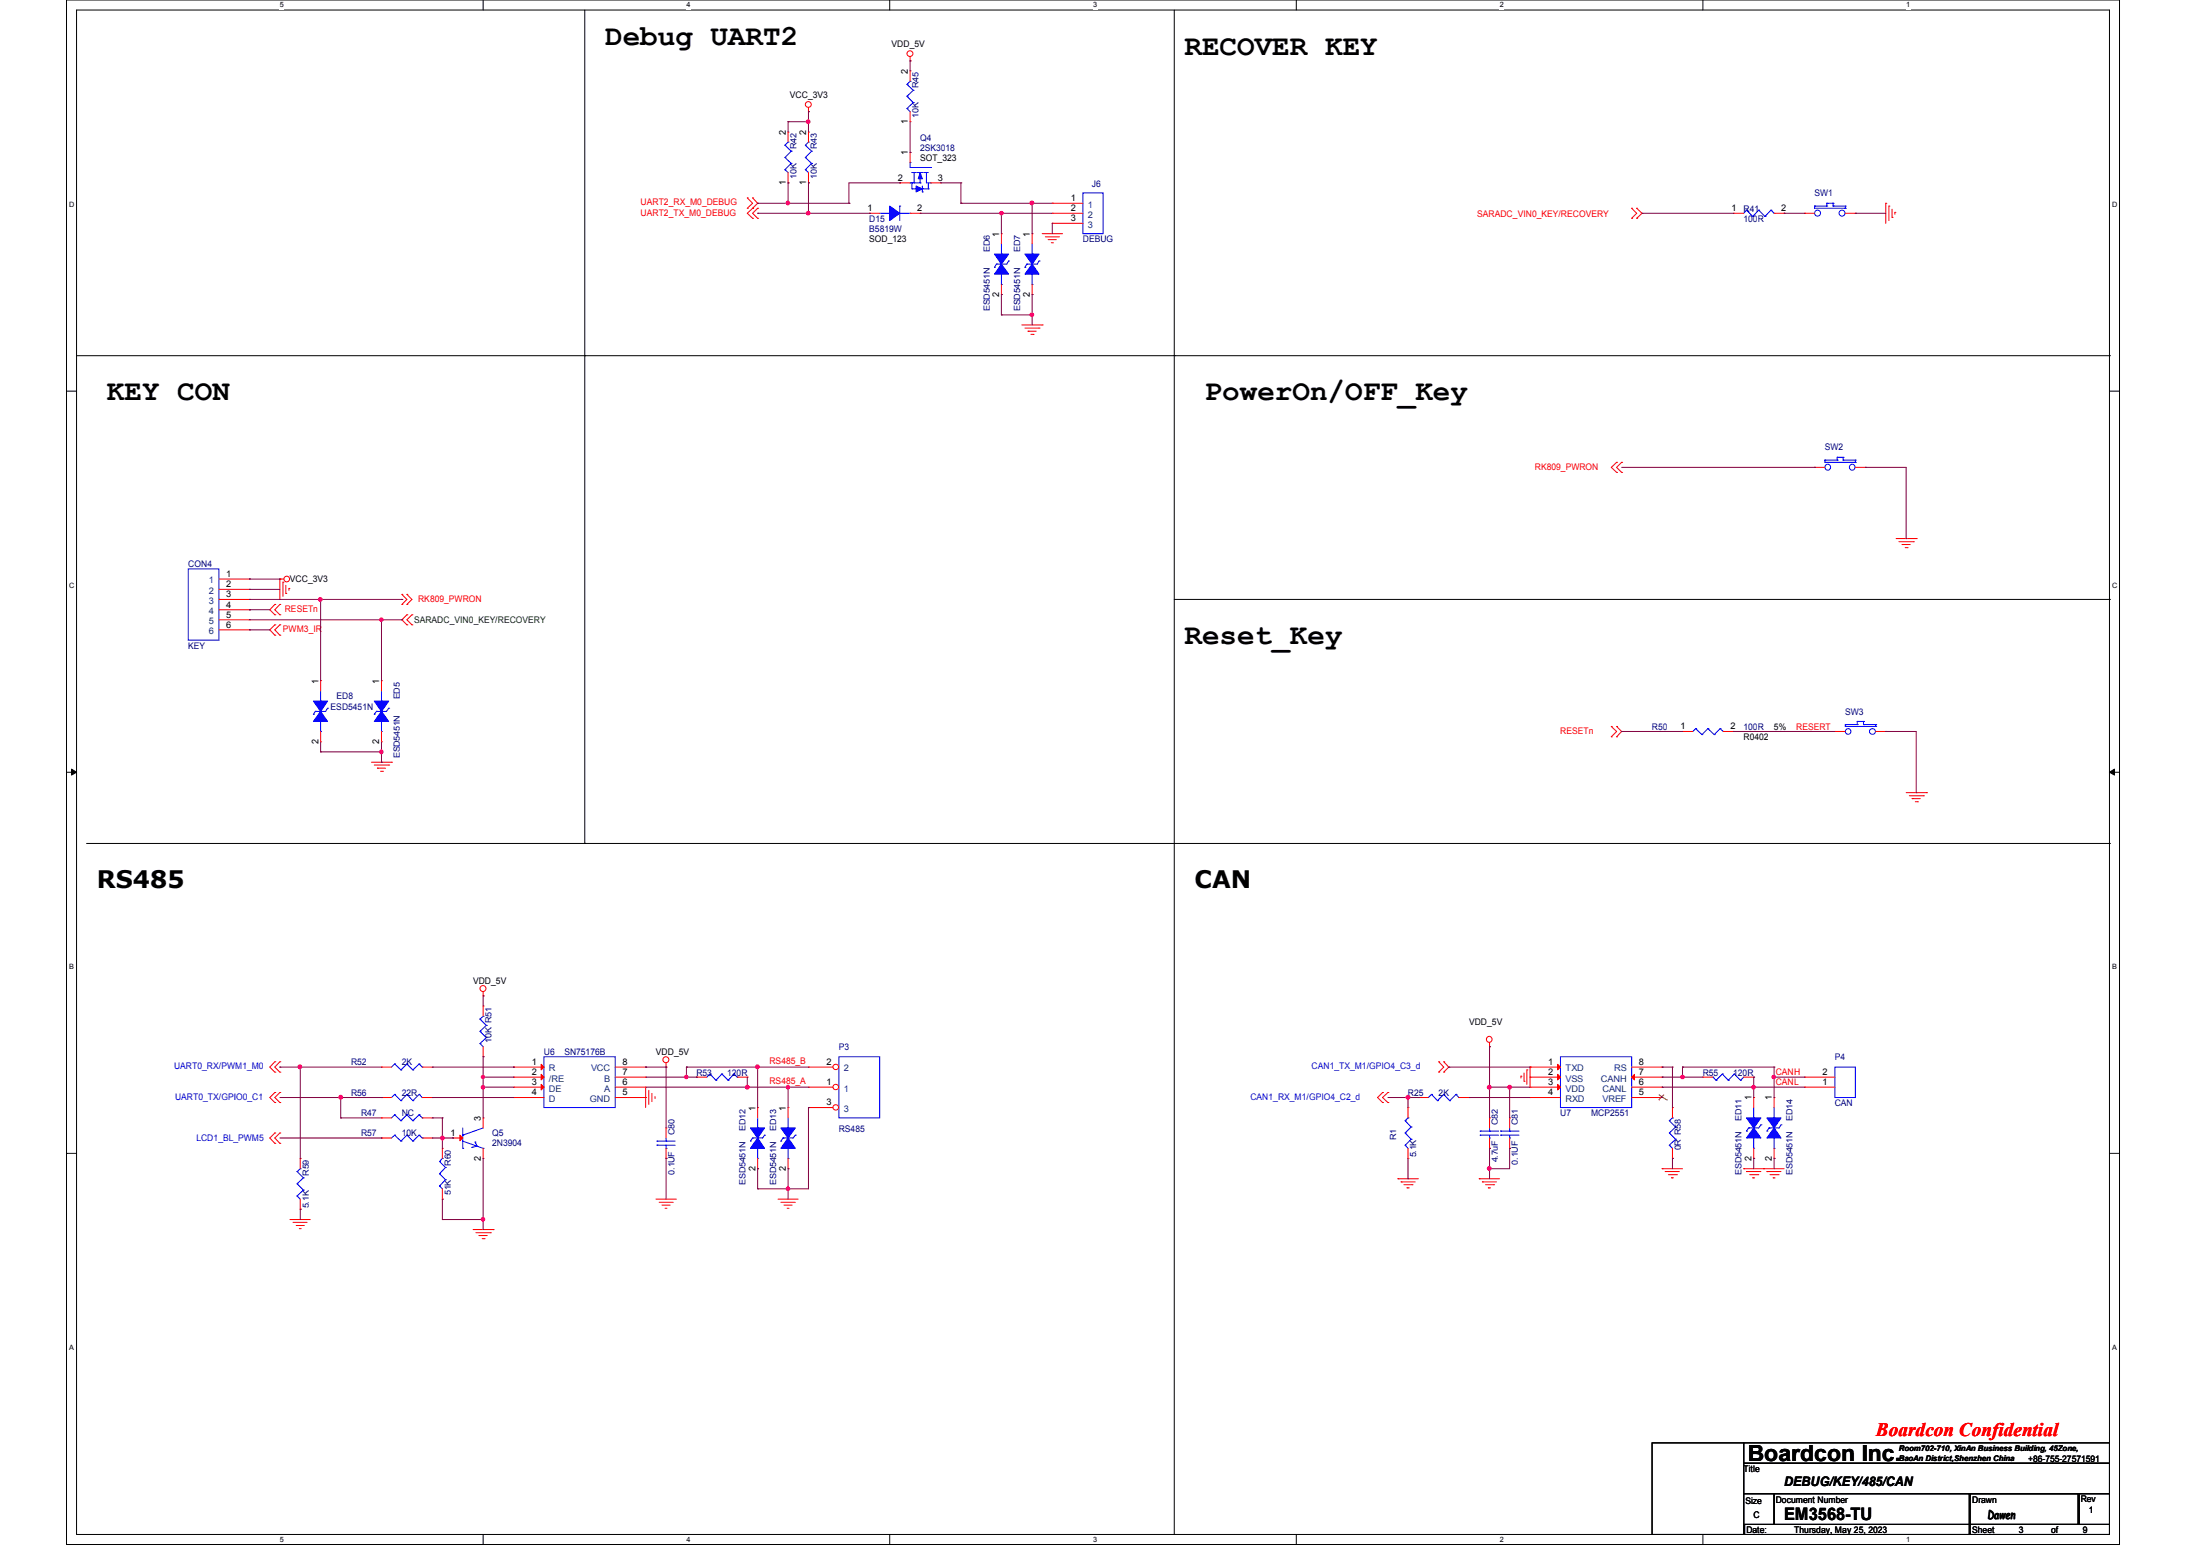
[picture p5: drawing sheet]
<svg xmlns="http://www.w3.org/2000/svg" width="297mm" height="210mm" viewBox="0 0 297 210" stroke-linecap="round" stroke-linejoin="round" font-family="sans-serif">
<path d="M9 0h277v208.4h-277zM10.3 1.4h274.3v205.7h-274.3z" fill="none" stroke="#000" stroke-width=".13"/>
<g fill="#fff">
<path d="M37.8 .1h.5v1.1h-.5z"/>
<path d="M37.8 207.2h.5v1.1h-.5z"/>
</g>
<path d="M65.2 0v1.4M65.2 207.1v1.3" fill="none" stroke="#000" stroke-width=".13"/>
<g fill="#fff">
<path d="M92.6 .1h.6v1.1h-.6z"/>
<path d="M92.6 207.2h.6v1.1h-.6z"/>
</g>
<path d="M120.1 0v1.4M120.1 207.1v1.3" fill="none" stroke="#000" stroke-width=".13"/>
<g fill="#fff">
<path d="M147.5 .1h.5v1.1h-.5z"/>
<path d="M147.5 207.2h.5v1.1h-.5z"/>
</g>
<path d="M174.9 0v1.4M174.9 207.1v1.3" fill="none" stroke="#000" stroke-width=".13"/>
<g fill="#fff">
<path d="M202.4 .1h.5v1.1h-.5z"/>
<path d="M202.4 207.2h.5v1.1h-.5z"/>
</g>
<path d="M229.8 0v1.4M229.8 207.1v1.3" fill="none" stroke="#000" stroke-width=".13"/>
<g fill="#fff">
<path d="M257.2 .1h.6v1.1h-.6z"/>
<path d="M257.2 207.2h.6v1.1h-.6z"/>
<path d="M9.3 27.1h.7v1.1h-.7z"/>
<path d="M285 27.1h.7v1.1h-.7z"/>
<path d="M9.3 78.5h.7v1.1h-.7z"/>
<path d="M285 78.5h.7v1.1h-.7z"/>
</g>
<path d="M9 52.8h1.3M284.6 52.8h1.4" fill="none" stroke="#000" stroke-width=".13"/>
<g fill="#fff">
<path d="M9.3 129.9h.6v1.1h-.6z"/>
<path d="M285 129.9h.6v1.1h-.6z"/>
</g>
<path d="M9 104.2h1.3M284.6 104.2h1.4" fill="none" stroke="#000" stroke-width=".13"/>
<path d="M9.7 103.8l.6 .4-.6 .4zM284.6 104.2l.7-.4v.8z" fill="#000" stroke="#000" stroke-width=".13"/>
<g fill="#fff">
<path d="M9.3 181.4h.6v1.1h-.6z"/>
<path d="M285 181.4h.6v1.1h-.6z"/>
</g>
<g fill="none" stroke="#000" stroke-width=".13">
<path d="M78.9 1.4v112.4M158.5 1.4v205.7M10.3 48h274.3M78.9 48h.1M158.5 48h.1M284.6 48h.1M158.5 80.9h126.1M284.6 80.9h.1M11.7 113.8h272.9M78.9 113.8h.1M284.6 113.8h.1M9 155.7h1.3"/>
<path d="M284.6 155.7h1.4M222.9 194.7h12.4v12.4h-12.4zM235.3 194.7h49.3v2.8h-49.3zM235.3 197.5h49.3v4.1h-49.3zM158.5 207.1h.1M235.3 201.6h4.1v4.1h-4.1zM235.4 205.7h30.5v1.4h-30.5zM239.4 201.6h41.1v4.1h-41.1zM265.7 205.7h18.9v1.4h-18.9zM265.7 201.6h.1M265.7 201.6v4.1M265.9 201.6h14.5v4.1h-14.5z"/>
<path d="M280.5 201.6h4.1v4.1h-4.1z"/>
</g>
<g fill="none" stroke="#f00" stroke-width=".13">
<path d="M106.3 17.8h.1M106.3 17.8v1.4M109.1 15.1h.1M109.1 14.5v.6M122.8 8.2h.1M122.8 7.7v.5M100.8 28.1h.1M100.8 26.7h.1M100.8 26.7l.8 .7-.8 .7M101.6 26.7h.1M101.6 28.1h.1M101.6 29.5h.1"/>
<path d="M101.6 26.7l.6 .7-.6 .7M101.6 28.1l-.8 .7 .8 .7M102.2 29.5h.1M102.2 28.1h.1M102.2 28.1l-.6 .7 .6 .7M106.3 24.7h.1M106.3 23.3v1.4M117.3 28.8h.1M117.3 28.8h1.4M121.4 24.7h.1M121.4 24.7h1.4M122.8 20.6h.1"/>
<path d="M122.8 20.6v1.3M122.8 28.8h1.4M124.2 28.8h.1M125.6 24.7h1.3M126.9 24.7h.1M135.1 31.5h.1M135.1 39.8h.1M135.1 31.5v1.4M135.1 38.4v1.4M139.3 31.5h.1M139.3 39.8h.1M139.3 31.5v1.4"/>
<path d="M139.3 38.4v1.4M140.6 31.5h2.8M141.1 32h1.9M141.4 32.3h1.1M141.9 32.8h.3M142 27.4h.1M142 28.8h.1M142 30.1h.1M142 28.8h4.1M142 27.4h4.1M142 30.1h4.1M220.2 29.5h.1"/>
<path d="M220.2 28.1h.1M220.2 28.1l.7 .7-.7 .7M220.9 28.1h.1M220.9 29.5h.1M220.9 28.1l.7 .7-.7 .7M233.9 28.8h.1M233.9 28.8h1.4M239.4 28.8h1.3M240.7 28.8h.1M243.5 28.8h.1M243.5 28.8h1.4M249 28.8h1.4"/>
<path d="M250.4 28.8h.1M254.5 27.4h.1M254.5 27.4v2.7M254.9 27.8h.1M254.9 27.8v2M255.3 29.3h.1M255.3 28.2v1.1M255.7 28.7h.1M255.7 28.7v.2M137.9 43.9h2.7M138.3 44.3h1.9M138.7 44.7h.1"/>
<path d="M138.7 44.7h1.1M139.1 45.1h.3M139.4 45.1h.1M140.2 44.3h.1M140.6 43.9h.1M29.5 78.1h4.2M29.5 79.5h4.2M33.7 78.1h.1M33.7 79.5h.1M37.8 78.1h.1M37.8 78.1v2.8M37.8 78.1h.5"/>
<path d="M38.2 78.6h.1M38.2 78.6v1.9M38.6 79v1.1M39 79.4h.1M39 79.4v.3M218.1 62.4h.1M218.1 63.8h.1M218.1 62.4l-.7 .7 .7 .7M218.8 62.4h.1M218.8 63.8h.1M218.8 62.4l-.7 .7 .7 .7M244.9 63.1h.1"/>
<path d="M244.9 63.1h1.4M250.4 63.1h1.3M251.7 63.1h.1M255.9 72.7h2.7M256.2 73.1h2M256.7 73.5h.1M256.7 73.5h1.1M257.1 73.9h.2M257.3 73.9h.1M258.2 73.1h.1M258.6 72.7h.1M29.5 80.9h4.2"/>
<path d="M29.5 82.3h4.2M29.5 83.7h4.2M29.5 85h4.2M33.7 80.9h.1M33.7 82.3h.1M33.7 83.7h.1M33.7 85h.1M37.1 84.3h.1M37.1 85.7h.1M37.1 81.6h.1M37.1 83h.1M37.1 84.3l-.7 .7 .7 .7"/>
<path d="M37.1 81.6l-.7 .7 .7 .7M37.8 85.7h.1M37.8 84.3h.1M37.8 83h.1M37.8 81.6h.1M37.8 84.3l-.7 .7 .7 .7M37.8 81.6l-.7 .7 .7 .7M38.6 80.1h.1M43.3 91.9h.1M43.3 91.9v1.4M43.3 98.7v1.4M51.5 91.9h.1"/>
<path d="M51.5 91.9v1.4M51.5 98.7v1.4M54.2 80.2h.1M54.2 81.6h.1M54.2 80.2l.7 .7-.7 .7M54.9 83h.1M54.9 84.3h.1M54.9 80.2h.1M54.9 81.6h.1M54.9 83l-.7 .7 .7 .6M54.9 80.2l.7 .7-.7 .7M55.6 84.3h.1"/>
<path d="M55.6 83h.1M55.6 83l-.7 .7 .7 .6M217.4 99.4h.1M217.4 98h.1M217.4 98l.7 .7-.7 .7M218.1 98h.1M218.1 99.4h.1M218.1 98l.7 .7-.7 .7M227 98.7h.1M227 98.7h1.4M232.5 98.7h1.4M233.9 98.7h.1"/>
<path d="M247.6 98.7h.1M247.6 98.7h1.4M253.1 98.7h1.4M254.5 98.7h.1M43.3 100.1h.1M50.1 102.9h2.7M50.5 103.3h2M50.9 103.7h.1M50.9 103.7h1.1M51.4 104.1h.2M51.5 100.1h.1M51.6 104.1h.1"/>
<path d="M52.5 103.3h.1M52.8 102.9h.1M257.2 107h2.8M257.6 107.4h1.9M258 107.8h.1M258 107.8h1.1M258.4 108.2h.3M258.7 108.2h.1M259.5 107.4h.1M260 107h.1M65.2 134.4h.1M65.2 135.8h.1"/>
<path d="M65.2 133.9v.5M65.2 135.8v1.4M37.1 154.3h.1M37.1 152.9h.1M37.1 144.7h.1M37.1 143.3h.1M37.1 148.8h.1M37.1 147.4h.1M37.1 152.9l-.7 .7 .7 .7M37.1 143.3l-.7 .7 .7 .7M37.1 147.4l-.7 .7 .7 .7M37.8 154.3h.1"/>
<path d="M37.8 152.9h.1M37.8 144.7h.1M37.8 143.3h.1M37.8 148.8h.1M37.8 147.4h.1M37.8 152.9l-.7 .7 .7 .7M37.8 143.3l-.7 .7 .7 .7M37.8 147.4l-.7 .7 .7 .7M40.5 156.3h.1M40.5 156.3v1.4M51.5 144h.1M51.5 148.1h.1"/>
<path d="M51.5 144h1.3M51.5 148.1h1.3M57 144h1.3M57 148.1h1.3M58.3 144h.1M58.3 148.1h.1M59.7 155h.1M59.7 155v1.3M61.1 153.6h.1M61.1 153.6h1.3M65.2 142.6h.1M65.2 156.3h.1"/>
<path d="M65.2 150.9h.1M65.2 141.3v1.3M65.2 150.9v1.3M65.2 155v1.3M87.1 146.7v2.8M87.5 147.2v1.9M88 147.6v1.1M88.4 148v.3M89.9 144h.1M89.9 143.5v.5M102.2 149.5h.1M102.2 157.7h.1"/>
<path d="M102.2 149.5v1.4M102.2 156.3v1.4M106.3 149.5h.1M106.3 157.7h.1M106.3 149.5v1.4M106.3 156.3v1.4M186.6 148.8h.1M186.6 147.4h.1M186.6 147.4l-.7 .7 .7 .7M187.3 148.8h.1M187.3 147.4h.1M187.3 147.4l-.7 .7 .7 .7"/>
<path d="M188.6 159.1h.1M188.6 159.1h2.8M189.1 159.5h.1M189.1 159.5h1.9M189.4 159.9h1.1M190 156.3h.1M190 149.5h.1M190 149.5v1.4M190 155v1.3M190.5 159.9h.1M191.4 148.1h.1M191.4 148.1h1.3"/>
<path d="M194.1 144.7h.1M194.1 143.3h.1M194.1 143.3l.7 .7-.7 .7M194.8 143.3h.1M194.8 144.7h.1M194.8 143.3l.7 .7-.7 .7M196.8 148.1h1.4M198.2 148.1h.1M199.6 159.1h.1M199.6 159.1h2.8M200 159.5h.1M200 159.5h1.9"/>
<path d="M200.4 159.9h1.1M201 141.3h.1M201 155h.1M201 150.9h.1M201 140.7v.6M201 150.9v1.3M201 153.6v1.4M201.5 159.9h.1M203.7 155h.1M203.7 150.9h.1M203.7 150.9v1.3M203.7 153.6v1.4"/>
<path d="M205.2 145.2h.1M205.2 145.2v.3M205.7 145.9h.1M205.7 144.8v1.1M206 144.4h.1M206 144.4v1.9M206.5 144h.1M206.5 145.4h.1M206.5 146.7h.1M206.5 148.1h.1M206.5 144v2.7M206.5 145.4h4.1"/>
<path d="M206.5 144h4.1M206.5 148.1h4.1M206.5 146.7h4.1M220.2 145.4h4.1M220.2 144h4.1M220.2 148.1h4.1M220.2 146.7h4.1M224.3 157.7h.1M224.3 148.1h.1M224.3 146.7h.1M224.3 145.4h.1M224.3 144h.1"/>
<path d="M224.3 157.7h2.7M224.7 158.1h.1M224.7 158.1h1.9M225.1 158.5h1.1M225.6 159h.1M225.6 159h.2M225.7 156.3h.1M225.7 149.5h.1M225.7 149.5v1.4M225.7 155v1.3M226.2 158.5h.1M229.8 145.4h.1"/>
<path d="M229.8 145.4h1.3M235.3 157.7h.1M235.3 157.7h5.4M235.3 145.4h1.3M235.7 158.1h.1M235.7 158.1h1.9M236.1 158.5h1.1M236.5 159h.1M236.5 159h.3M236.6 145.4h.1M236.6 148.1h.1M236.6 156.3h.1"/>
<path d="M236.6 148.1v1.4M236.6 155v1.3M237.2 158.5h.1M238 157.7h.1M238.4 158.1h.1M238.4 158.1h1.9M238.8 158.5h1.1M239.3 159h.1M239.3 159h.2M239.4 148.1h.1M239.4 156.3h.1M239.4 148.1v1.4"/>
<path d="M239.4 155v1.3M239.9 158.5h.1M39.1 164.6h2.8M39.5 165h1.9M40 165.4h1.1M40.4 165.8h.2M40.5 163.2h.1M40.5 161.8v1.4M59.7 161.8h.1M59.7 160.4v1.4M63.8 165.9h2.7M64.2 166.4h2"/>
<path d="M64.6 166.8h.1M64.6 166.8h1.1M65.1 167.2h.2M65.3 167.2h.1M66.2 166.4h.1M66.5 165.9h.1M88.5 161.8h2.8M88.9 162.3h1.9M89.3 162.6h1.1M89.7 163.1h.3M105 161.8h2.7M105.4 162.3h1.9"/>
<path d="M105.8 162.6h1.1M106.2 163.1h.3M189.9 160.3h.1M189.9 160.3h.3M200.8 160.3h.1M200.8 160.3h.3"/>
<circle cx="109.1" cy="14.1" r=".39"/>
<circle cx="122.8" cy="7.2" r=".39"/>
<circle cx="38.7" cy="78.1" r=".38"/>
<circle cx="65.2" cy="133.4" r=".4"/>
<circle cx="89.9" cy="143" r=".4"/>
<circle cx="200.9" cy="140.3" r=".39"/>
</g>
<g fill="none" stroke="#00f" stroke-width=".13">
<path d="M105.9 19.6h.1M105.9 19.6l.9 .8M106.3 19.2h.1M106.3 19.2l-.4 .4M105.9 22.9h.1M105.9 21.3h.1M105.9 22.9l.4 .4M105.9 21.3l.9 .8M106.8 22.1h.1M106.8 20.4h.1M106.8 22.1l-.9 .8M106.8 20.4l-.9 .9"/>
<path d="M118.7 28.8h1.4M120.1 28.8h.1M121.4 27.8h.1M121.4 27.8v2M121.4 28.8h1.4M122.8 28.8h.1M122.8 24.7h.1M122.8 21.9h.1M122.8 24.7h1.4M122.8 21.9v.7h2.8M123.1 23.3h.1M123.1 25.5h.1"/>
<path d="M123.1 24.7h.1M123.1 23.3h.5M123.1 25.5h.5M123.1 24.7v.8M123.4 24.7h.1M123.4 23.3v1.4M123.7 23.3h.1M123.7 23.3h.9M124.2 24.7h.1M124.2 23.3v1.4M124.5 25.5h.1M124.5 25.9h.1"/>
<path d="M124.5 25.5h.8M124.5 25.1v.8M124.7 23.3h.1M124.7 23.3h.6M125 23.3h.1M125 23.3v1.4h.6M125.3 25.5h.1M125.3 24.7v.8M125.6 22.6h.1M125.6 24.7h.1M134.2 36.1h.1M134.5 35.6h.1"/>
<path d="M134.5 35.6l-.3 .5M135.1 34.3h.1M135.1 38.4h.1M135.1 32.9v1.4M135.1 37v1.4M136.1 35.2h.1M136.1 35.2l-.3 .4h-1.3M138.3 36.1h.1M138.6 35.6h.1M138.6 35.6l-.3 .5M139.3 34.3h.1M139.3 38.4h.1"/>
<path d="M139.3 32.9v1.4M139.3 37v1.4M140.2 35.2h.1M140.2 35.2l-.2 .4h-1.4M146.1 26h2.7v5.5h-2.7zM235.7 28.4h.1M235.7 28.4l-.4 .4M235.7 28.4l.8 .8M236.5 29.2h.1M237.3 28.4h.1M237.3 28.4l-.8 .8M237.3 28.4l.9 .8"/>
<path d="M238.2 29.2h.1M239 28.4h.1M239 28.4l-.8 .8M239 28.4l.4 .4M239.4 28.8h.1M244.9 27.8h.1M244.9 27.8v.3h4.1M244.9 27.8h1.6M246.5 27.4h.1M246.5 27.8h.1M246.5 27.4h.9M246.5 27.4v.4"/>
<path d="M247.4 27.8h.1M247.4 27.4h.1M247.4 27.8h1.6M247.4 27.4v.4M249 28.1h.1M249 27.8h.1M249 27.8v.3M25.4 76.8h4.1v9.6h-4.1zM246.3 62.1h.1M246.3 62.1v.3h4.1M246.3 62.1h1.6M247.9 61.7h.1"/>
<path d="M247.9 62.1h.1M247.9 61.7h.8M247.9 61.7v.4M248.7 62.1h.1M248.7 61.7h.1M248.7 62.1h1.7M248.7 61.7v.4M250.4 62.4h.1M250.4 62.1h.1M250.4 62.1v.3M42.3 96.4h.1M42.5 96h.1"/>
<path d="M42.5 96l-.2 .4M43.3 94.6h.1M43.3 98.7h.1M43.3 93.3v1.3M43.3 97.4v1.3M44.2 95.6h.1M44.2 95.6l-.3 .4h-1.4M50.5 96.4h.1M50.8 96h.1M50.8 96l-.3 .4M51.5 94.6h.1M51.5 98.7h.1"/>
<path d="M51.5 93.3v1.3M51.5 97.4v1.3M52.5 95.6h.1M52.5 95.6l-.3 .4h-1.4M228.8 98.3h.1M228.8 98.3l-.4 .4M228.8 98.3l.9 .8M229.7 99.1h.1M230.5 98.3h.1M230.5 98.3l-.8 .8M230.5 98.3l.8 .8M231.3 99.1h.1"/>
<path d="M232.1 98.3h.1M232.1 98.3l-.8 .8M232.1 98.3l.4 .4M232.5 98.7h.1M249 97.8h.1M249 97.8v.2h4.1M249 97.8h1.6M250.6 97.4h.1M250.6 97.8h.1M250.6 97.4h.9M250.6 97.4v.4M251.5 97.8h.1"/>
<path d="M251.5 97.4h.1M251.5 97.8h1.6M251.5 97.4v.4M253.1 98h.1M253.1 97.8h.1M253.1 97.8v.2M64.8 139.2h.1M64.8 137.5h.1M64.8 139.2l.8 .8M64.8 137.5l.8 .9M65.2 137.2h.1M65.2 137.2l-.4 .3"/>
<path d="M65.6 138.4h.1M65.6 138.4l-.8 .8M40.1 159.8h.1M40.1 158.1h.1M40.1 159.8l.8 .8M40.1 158.1l.8 .9M40.5 157.7h.1M40.5 157.7l-.4 .4M40.9 159h.1M40.9 159l-.8 .8M53.3 143.6h.1M53.3 147.7h.1"/>
<path d="M53.3 143.6l-.5 .4M53.3 143.6l.8 .8M53.3 147.7l-.5 .4M53.3 147.7l.8 .8M54.1 144.4h.1M54.1 148.5h.1M54.9 143.6h.1M54.9 147.7h.1M54.9 143.6l-.8 .8M54.9 143.6l.8 .8M54.9 147.7l-.8 .8M54.9 147.7l.8 .8"/>
<path d="M55.7 144.4h.1M55.7 148.5h.1M56.6 143.6h.1M56.6 147.7h.1M56.6 143.6l-.9 .8M56.6 143.6l.4 .4M56.6 147.7l-.9 .8M56.6 147.7l.4 .4M57 144h.1M57 148.1h.1M59.3 158.4h.1M59.3 156.8h.1"/>
<path d="M59.3 158.4l.8 .8M59.3 156.8l.8 .8M59.7 156.3h.1M59.7 156.3l-.4 .5M60.1 159.2h.1M60.1 157.6h.1M60.1 159.2l-.8 .9M60.1 157.6l-.8 .8M62.4 155h.1M62.4 153.2h.1M62.4 152.2v2.8M62.4 154l2.8 1"/>
<path d="M63.7 154.9h.1M64.1 154.1h.1M64.1 154.1l.3 .6-.7 .2M64.8 140.8h.1M64.8 140.8l.4 .5M65.2 155h.1M65.2 152.2l-2.8 1M65.6 140h.1M65.6 140l-.8 .8M101.3 154h.1M101.6 153.6h.1M101.6 153.6l-.3 .4"/>
<path d="M102.2 152.2h.1M102.2 156.3h.1M102.2 150.9v1.3M102.2 155v1.3M103.2 153.2h.1M103.2 153.2l-.3 .4h-1.3M105.4 154h.1M105.7 153.6h.1M105.7 153.6l-.3 .4M106.3 152.2h.1M106.3 156.3h.1M106.3 150.9v1.3"/>
<path d="M106.3 155v1.3M107.3 153.2h.1M107.3 153.2l-.3 .4h-1.3M113.2 142.6h5.5v8.3h-5.5zM189.6 154.6h.1M189.6 152.9h.1M189.6 151.3h.1M189.6 154.6l.4 .4M189.6 152.9l.8 .9M189.6 151.3l.8 .8M190 150.9h.1M190 150.9l-.4 .4"/>
<path d="M190.4 153.8h.1M190.4 152.1h.1M190.4 153.8l-.8 .8M190.4 152.1l-.8 .8M193.2 147.7h.1M193.2 147.7l-.5 .4M193.2 147.7l.8 .8M194 148.5h.1M194.8 147.7h.1M194.8 147.7l-.8 .8M194.8 147.7l.8 .8M195.6 148.5h.1"/>
<path d="M196.5 147.7h.1M196.5 147.7l-.9 .8M196.5 147.7l.3 .4M196.8 148.1h.1M199.7 152.7h.1M199.7 153.2h.1M199.7 152.7h2.5M199.7 153.2h2.5M201 152.7h.1M201 153.6h.1M201 152.2v.5M201 153.2v.4"/>
<path d="M202.5 152.7h.1M202.5 153.2h.1M202.5 152.7h2.5M202.5 153.2h2.5M203.7 152.7h.1M203.7 153.6h.1M203.7 152.2v.5M203.7 153.2v.4M210.6 142.6h9.6v6.9h-9.6zM225.3 154.6h.1M225.3 152.9h.1M225.3 151.3h.1"/>
<path d="M225.3 154.6l.4 .4M225.3 152.9l.8 .9M225.3 151.3l.8 .8M225.7 150.9h.1M225.7 150.9l-.4 .4M226.1 153.8h.1M226.1 152.1h.1M226.1 153.8l-.8 .8M226.1 152.1l-.8 .8M231.1 145.4h.1M231.1 145.4l.5 .4M231.6 145.8h.1"/>
<path d="M232.4 144.9h.1M232.4 144.9l.8 .9M232.4 144.9l-.8 .9M233.2 145.8h.1M234 144.9h.1M234 144.9l.9 .9M234 144.9l-.8 .9M234.9 145.8h.1M235.3 145.4l-.4 .4M235.7 152.7h.1M236 152.2h.1M236 152.2l-.3 .5"/>
<path d="M236.6 150.9h.1M236.6 155h.1M236.6 149.5v1.4M236.6 153.6v1.4M237.6 151.8h.1M237.6 151.8l-.3 .4h-1.3M238.4 152.7h.1M238.7 152.2h.1M238.7 152.2l-.3 .5M239.4 150.9h.1M239.4 155h.1M239.4 149.5v1.4"/>
<path d="M239.4 153.6v1.4M240.3 151.8h.1M240.3 151.8l-.2 .4h-1.4M40.1 161.4h.1M40.1 161.4l.4 .4M40.9 160.6h.1M40.9 160.6l-.8 .8M59.3 160.1h.1M59.3 160.1l.4 .3"/>
<circle cx="245.3" cy="28.8" r=".4"/>
<circle cx="248.6" cy="28.8" r=".4"/>
<circle cx="246.6" cy="63.1" r=".39"/>
<circle cx="249.9" cy="63.1" r=".39"/>
<circle cx="249.4" cy="98.7" r=".38"/>
<circle cx="252.7" cy="98.7" r=".39"/>
</g>
<g fill="#00f" stroke="#00f" stroke-width=".13">
<path d="M124.2 23.3l.3 .8h-.6z"/>
<path d="M123.6 25.1l.9 .4-.9 .4z"/>
<path d="M238.4 150.9h1.9l-.9 1.3z" fill-rule="evenodd"/>
<path d="M239.4 152.2l.9 1.4h-1.9z" fill-rule="evenodd"/>
<path d="M101.3 152.2h1.9l-1 1.4z" fill-rule="evenodd"/>
<path d="M102.2 153.6l1 1.4h-1.9z" fill-rule="evenodd"/>
<path d="M138.3 34.3h1.9l-.9 1.3z" fill-rule="evenodd"/>
<path d="M139.3 35.6l.9 1.4h-1.9z" fill-rule="evenodd"/>
<path d="M105.4 152.2h1.9l-1 1.4z" fill-rule="evenodd"/>
<path d="M106.3 153.6l1 1.4h-1.9z" fill-rule="evenodd"/>
<path d="M134.2 34.3h1.9l-1 1.3z" fill-rule="evenodd"/>
<path d="M135.1 35.6l1 1.4h-1.9z" fill-rule="evenodd"/>
<path d="M120.1 27.8l1.3 1-1.3 1z" fill-rule="evenodd"/>
<path d="M235.7 150.9h1.9l-1 1.3z" fill-rule="evenodd"/>
<path d="M236.6 152.2l1 1.4h-1.9z" fill-rule="evenodd"/>
<path d="M42.3 94.6h1.9l-.9 1.4z" fill-rule="evenodd"/>
<path d="M43.3 96l.9 1.4h-1.9z" fill-rule="evenodd"/>
<path d="M50.5 94.6h2l-1 1.4z" fill-rule="evenodd"/>
<path d="M51.5 96l1 1.4h-2z" fill-rule="evenodd"/>
</g>
<g fill="#f00" stroke="#f00" stroke-width=".13">
<path d="M62.1 153.2l.3 .4-.3 .4z"/>
<path d="M210.2 143.6l.4 .4-.4 .4z"/>
<path d="M210.2 145l.4 .4-.4 .4z"/>
<path d="M210.2 146.3l.4 .4-.4 .4z"/>
<path d="M220.6 145v.8l-.4-.4z"/>
</g>
<path d="M223.8 148.4h.1M223.8 147.7l1.1 .7M224.5 147.7l-.7 .7M224.9 148.4h.1" fill="none" stroke="#804000" stroke-width=".13"/>
<circle cx="112.8" cy="146.7" r=".37" fill="#fff" stroke="#f00" stroke-width=".13"/>
<path d="M109.1 146.7h.1M109.1 146.7h3.3" fill="none" stroke="#f00" stroke-width=".13"/>
<circle cx="112.8" cy="144" r=".37" fill="#fff" stroke="#f00" stroke-width=".13"/>
<path d="M109.1 144h.1M109.1 144h3.3" fill="none" stroke="#f00" stroke-width=".13"/>
<circle cx="112.8" cy="149.5" r=".37" fill="#fff" stroke="#f00" stroke-width=".13"/>
<g fill="none" stroke="#f00" stroke-width=".13">
<path d="M109.1 17.8h.1M109.1 17.8v1.4M122.8 16.4h.1M122.8 9.6h.1M122.8 9.6v1.4M122.8 15.1v1.3M109.1 24.7h.1M109.1 23.3v1.4M51.5 153.6h.1M51.5 150.9h.1M51.5 153.6h1.3M51.5 150.9h1.3"/>
<path d="M57 153.6h1.3M57 150.9h1.3M58.3 153.6h.1M58.3 150.9h.1M69.3 144h.1M69.3 145.4h.1M69.3 146.7h.1M69.3 148.1h.1M69.3 146.7h4.1M69.3 145.4h4.1M69.3 144h4.1M69.3 148.1h4.1"/>
<path d="M83 146.7h4.1M83 145.4h4.1M83 144h4.1M83 148.1h4.1M87.1 148.1h.1M87.1 146.7h.1M87.1 145.4h.1M87.1 144h.1M89.9 156.3h.1M89.9 152.2h.1M89.9 152.2v1.4M89.9 155v1.3"/>
<path d="M94 145.4h.1M94 145.4h1.4M99.5 145.4h1.3M100.8 145.4h.1M109.1 149.5h.1M109.1 149.5h3.3M243.5 146.7h.1M243.5 145.4h.1M243.5 146.7h4.1M243.5 145.4h4.1"/>
</g>
<g fill="none" stroke="#00f" stroke-width=".13">
<path d="M108.7 19.6h.1M108.7 19.6l.8 .8M109.1 19.2h.1M109.1 19.2l-.4 .4M122.4 14.6h.1M122.4 13h.1M122.4 11.4h.1M122.4 14.6l.4 .5M122.4 13l.8 .8M122.4 11.4l.8 .8M122.8 11h.1M122.8 11l-.4 .4"/>
<path d="M123.2 13.8h.1M123.2 12.2h.1M123.2 13.8l-.8 .8M123.2 12.2l-.8 .8M108.7 22.9h.1M108.7 21.3h.1M108.7 22.9l.4 .4M108.7 21.3l.8 .8M109.5 22.1h.1M109.5 20.4h.1M109.5 22.1l-.8 .8M109.5 20.4l-.8 .9"/>
<path d="M53.3 153.2h.1M53.3 150.5h.1M53.3 153.2l-.5 .4M53.3 153.2l.8 .8M53.3 150.5l-.5 .4M53.3 150.5l.8 .8M54.1 154h.1M54.1 151.3h.1M54.9 153.2h.1M54.9 150.5h.1M54.9 153.2l-.8 .8M54.9 153.2l.8 .8"/>
<path d="M54.9 150.5l-.8 .8M54.9 150.5l.8 .8M55.7 154h.1M55.7 151.3h.1M56.6 153.2h.1M56.6 150.5h.1M56.6 153.2l-.9 .8M56.6 153.2l.4 .4M56.6 150.5l-.9 .8M56.6 150.5l.4 .4M57 153.6h.1M57 150.9h.1"/>
<path d="M73.4 142.6h9.6v6.9h-9.6zM88.6 154h.1M88.6 154.6h.1M88.6 154h2.5M88.6 154.6h2.5M89.9 154h.1M89.9 155h.1M89.9 153.6v.4M89.9 154.6v.4M95.8 144.9h.1M95.8 144.9l-.4 .5M95.8 144.9l.8 .9"/>
<path d="M96.6 145.8h.1M97.4 144.9h.1M97.4 144.9l-.8 .9M97.4 144.9l.9 .9M98.3 145.8h.1M99.1 144.9h.1M99.1 144.9l-.8 .9M99.1 144.9l.4 .5M99.5 145.4h.1M247.6 144h2.8v4.1h-2.8z"/>
</g>
<g fill="#f00" stroke="#f00" stroke-width=".13">
<path d="M73 143.6l.4 .4-.4 .4z"/>
<path d="M73 145l.4 .4-.4 .4z"/>
<path d="M73 146.3l.4 .4-.4 .4z"/>
</g>
<g fill="none" stroke="#800040" stroke-width=".13">
<path d="M106.3 16.4h.1M106.3 16.4v1.4M106.3 16.4h2.8M109.1 15.1h.1M109.1 16.4h.1M109.1 15.1v2.7M122.8 8.2h.1M122.8 8.2v1.4M122.8 16.4v4.2M102.2 27.4h.1M102.2 28.8h.1M102.2 27.4h12.4"/>
<path d="M102.2 28.8h15.1M106.3 24.7h.1M106.3 24.7v2.7M109.1 24.7h.1M109.1 24.7v4.1M114.6 27.4h.1M117.3 28.8h.1M121.4 24.7h.1M121.4 24.7h-6.8v2.7M122.8 20.6h.1M124.2 28.8h17.8M126.9 24.7h2.8"/>
<path d="M129.7 27.4h.1M129.7 24.7h.1M129.7 27.4h12.3M129.7 24.7v2.7M135.1 28.8h.1M135.1 39.8h.1M135.1 28.8v2.7M135.1 39.8v2.7M139.3 27.4h.1M139.3 39.8h.1M139.3 27.4v4.1M139.3 39.8v4.1"/>
<path d="M142 30.1h.1M142 30.1v1.4M221.6 28.8h.1M221.6 28.8h12.3M240.7 28.8h.1M240.7 28.8h2.8M250.4 28.8h.1M250.4 28.8h4.1M135.1 42.5h.1M135.1 42.5h4.2M139.3 42.5h.1M33.7 78.1h.1"/>
<path d="M33.7 79.5h.1M33.7 78.1h4.1M33.7 79.5h4.1M218.8 63.1h26.1M244.9 63.1h.1M251.7 63.1h.1M251.7 63.1h5.5v9.6M257.2 72.7h.1M33.7 82.3h.1M33.7 85h.1M33.7 80.9h20.5M33.7 82.3h2.7"/>
<path d="M33.7 85h2.7M33.7 83.7h20.5M43.3 80.9h.1M43.3 80.9v11M51.5 83.7h.1M51.5 83.7v8.2M54.2 83.7h.1M54.2 80.9h.1M218.8 98.7h.1M218.8 98.7h8.2M233.9 98.7h.1M233.9 98.7h13.7"/>
<path d="M254.5 98.7h.1M254.5 98.7h4.1v8.3M43.3 101.5h.1M43.3 100.1v1.4M43.3 101.5h8.2M51.5 101.5h.1M51.5 102.9h.1M51.5 100.1v2.8M258.6 107h.1M65.2 134.4h.1M65.2 134.4v1.4M37.8 144h.1"/>
<path d="M37.8 144h13.7M37.8 153.6h13.7M37.8 148.1h13.7M40.5 144h.1M40.5 144v12.3M46 148.1h.1M46 150.9h.1M46 150.9h5.5M46 148.1v2.8M51.5 153.6h.1M51.5 148.1h.1M58.3 148.1h.1"/>
<path d="M58.3 144h11M58.3 153.6h2.8M58.3 148.1h11M58.3 150.9h1.4M59.7 153.6h.1M59.7 150.9h.1M59.7 150.9v4.1M61.1 153.6h.1M65.2 142.6h.1M65.2 145.4h.1M65.2 146.7h.1M65.2 142.6v8.3"/>
<path d="M65.2 156.3v9.6M65.2 145.4h4.1M65.2 146.7h4.1M69.3 144h.1M87.1 144h.1M87.1 144h2.8M87.1 145.4h6.9M87.1 146.7h22M89.9 144h.1M89.9 156.3h.1M89.9 144v8.2M89.9 156.3v5.5"/>
<path d="M92.6 144h.1M92.6 145.4h.1M92.6 144h16.5M92.6 144v1.4M94 145.4h.1M100.8 146.7h.1M100.8 145.4v1.3M102.2 144h.1M102.2 157.7h.1M102.2 144v5.5M102.2 157.7v2.7M106.3 146.7h.1"/>
<path d="M106.3 157.7h.1M106.3 146.7v2.8M106.3 157.7v4.1M109.1 149.5h.1M109.1 149.5v10.9h-6.9M187.3 148.1h4.1M190 148.1h.1M190 159.1h.1M190 148.1v1.4M190 156.3v2.8M191.4 148.1h.1M195.5 144h.1"/>
<path d="M195.5 144h11M198.2 148.1h.1M198.2 148.1h8.3M201 146.7h.1M201 157.7h.1M201 155h.1M201 141.3h.1M201 146.7h5.5M201 141.3v9.6M201 155v4.1M203.7 146.7h.1M203.7 155h.1"/>
<path d="M203.7 146.7v4.2M203.7 155v2.7h-2.7M224.3 146.7h.1M224.3 145.4h.1M224.3 144h.1M224.3 144h1.4M224.3 145.4h5.5M224.3 146.7h19.2M225.7 144h.1M225.7 156.3h.1M225.7 144v5.5M225.7 156.3v1.4"/>
<path d="M227 144h.1M227 145.4h.1M227 144h12.4M227 144v1.4M236.6 156.3h.1M236.6 145.4h.1M236.6 146.7h.1M236.6 145.4v2.7M236.6 156.3v1.4M239.4 156.3h.1M239.4 144h.1M239.4 145.4h.1"/>
<path d="M239.4 145.4h4.1M239.4 144v4.1M239.4 156.3v1.4M40.5 163.2h.1M40.5 163.2v1.4M59.7 164.6h.1M59.7 161.8h.1M59.7 161.8v2.8M59.7 164.6h5.5M65.2 164.6h.1M102.2 160.4h.1M106.3 160.4h.1"/>
</g>
<g fill="#f0f" stroke="#f0f" stroke-width=".13">
<circle cx="139.2" cy="27.4" r=".25"/>
<circle cx="135.1" cy="28.8" r=".24"/>
<circle cx="139.2" cy="42.5" r=".24"/>
<circle cx="65.2" cy="145.4" r=".23"/>
<circle cx="92.6" cy="145.4" r=".23"/>
<circle cx="65.2" cy="146.7" r=".24"/>
<circle cx="100.8" cy="146.7" r=".25"/>
<circle cx="106.3" cy="146.7" r=".24"/>
<circle cx="65.2" cy="164.5" r=".24"/>
<circle cx="236.6" cy="146.7" r=".24"/>
<circle cx="109.1" cy="28.8" r=".24"/>
<circle cx="106.3" cy="27.4" r=".24"/>
<circle cx="109.1" cy="16.4" r=".25"/>
<circle cx="227" cy="145.4" r=".24"/>
<circle cx="239.4" cy="145.4" r=".24"/>
<circle cx="203.7" cy="146.7" r=".25"/>
<circle cx="201" cy="157.7" r=".25"/>
<circle cx="201" cy="146.7" r=".25"/>
<circle cx="106.3" cy="160.4" r=".24"/>
<circle cx="102.2" cy="144" r=".25"/>
<circle cx="40.5" cy="144" r=".25"/>
<circle cx="46" cy="148.1" r=".25"/>
<circle cx="59.7" cy="153.6" r=".25"/>
<circle cx="51.5" cy="83.6" r=".23"/>
<circle cx="51.4" cy="101.5" r=".24"/>
<circle cx="43.2" cy="80.9" r=".25"/>
<circle cx="190" cy="148.1" r=".25"/>
</g>
<g font-size="3.9">
<text x="81.7" y="6">Debug UART2</text>
<text x="159.8" y="7.4">RECOVER KEY</text>
<text x="14.4" y="54">KEY CON</text>
<text x="162.6" y="54">PowerOn/OFF_Key</text>
<text x="159.8" y="87">Reset_Key</text>
</g>
<g font-size="3.3">
<text x="13.1" y="119.8">RS485</text>
<text x="161.2" y="119.8">CAN</text>
</g>
<text font-size="3" x="235.8" y="197.2">Boardcon Inc.</text>
<text font-size="2.6" fill="#f00" x="253.1" y="193.8">Boardcon Confidential</text>
<text font-size="2.3" x="240.7" y="205.1">EM3568-TU</text>
<text font-size="1.8" x="240.8" y="200.5">DEBUG/KEY/485/CAN</text>
<text font-size="1.6" x="268.2" y="205.1">Dawen</text>
<g font-size="1.2">
<text x="120.3" y="6.3">VDD_5V</text>
<text x="122.5" y="10" transform="rotate(-90 122.5 10)">2</text>
<text x="106.6" y="13.2">VCC_3V3</text>
<text x="122.5" y="16.7" transform="rotate(-90 122.5 16.7)">1</text>
<text x="106" y="18.2" transform="rotate(-90 106 18.2)">2</text>
<text x="108.8" y="18.2" transform="rotate(-90 108.8 18.2)">2</text>
<text x="122.5" y="21" transform="rotate(-90 122.5 21)">1</text>
<text x="124.2" y="21.7">SOT_323</text>
<text x="106" y="24.9" transform="rotate(-90 106 24.9)">1</text>
<text x="108.8" y="24.9" transform="rotate(-90 108.8 24.9)">1</text>
<text x="117" y="28.5">1</text>
<text x="121.2" y="24.4">2</text>
<text x="123.8" y="28.5">2</text>
<text x="126.5" y="24.4">3</text>
<text x="144.5" y="27.1">1</text>
<text x="144.5" y="28.5">2</text>
<text x="144.5" y="29.8">3</text>
<text x="233.6" y="28.5">1</text>
<text x="240.4" y="28.5">2</text>
<text x="117.3" y="32.7">SOD_123</text>
<text x="134.8" y="31.9" transform="rotate(-90 134.8 31.9)">1</text>
<text x="139" y="31.9" transform="rotate(-90 139 31.9)">1</text>
<text x="134.8" y="40" transform="rotate(-90 134.8 40)">2</text>
<text x="139" y="40" transform="rotate(-90 139 40)">2</text>
<text x="30.5" y="77.9">1</text>
<text x="30.5" y="79.2">2</text>
<text x="30.5" y="80.6">3</text>
<text x="30.5" y="82">4</text>
<text x="30.5" y="83.4">5</text>
<text x="39.1" y="78.5">VCC_3V3</text>
<text x="30.5" y="84.7">6</text>
<text x="43" y="92.3" transform="rotate(-90 43 92.3)">1</text>
<text x="51.2" y="92.3" transform="rotate(-90 51.2 92.3)">1</text>
<text x="43" y="100.4" transform="rotate(-90 43 100.4)">2</text>
<text x="51.2" y="100.4" transform="rotate(-90 51.2 100.4)">2</text>
<text x="226.8" y="98.4">1</text>
<text x="233.5" y="98.4">2</text>
<text x="235.3" y="99.9">R0402</text>
<text x="239.4" y="98.5">5%</text>
<text x="63.8" y="132.8">VDD_5V</text>
<text x="71.8" y="143.7">1</text>
<text x="84" y="143.7">8</text>
<text x="88.5" y="142.4">VDD_5V</text>
<text x="111.5" y="143.7">2</text>
<text x="198.2" y="138.3">VDD_5V</text>
<text x="208.9" y="143.7">1</text>
<text x="221.1" y="143.7">8</text>
<text x="71.8" y="145.1">2</text>
<text x="71.8" y="146.4">3</text>
<text x="71.8" y="147.8">4</text>
<text x="84" y="147.8">5</text>
<text x="84" y="146.4">6</text>
<text x="84" y="145.1">7</text>
<text x="101.9" y="149.9" transform="rotate(-90 101.9 149.9)">1</text>
<text x="106" y="149.9" transform="rotate(-90 106 149.9)">1</text>
<text x="111.5" y="146.4">1</text>
<text x="111.5" y="149.2">3</text>
<text x="208.9" y="145.1">2</text>
<text x="208.9" y="146.4">3</text>
<text x="208.9" y="147.8">4</text>
<text x="221.1" y="147.8">5</text>
<text x="221.1" y="146.4">6</text>
<text x="221.1" y="145.1">7</text>
<text x="236.3" y="148.5" transform="rotate(-90 236.3 148.5)">1</text>
<text x="239.1" y="148.5" transform="rotate(-90 239.1 148.5)">1</text>
<text x="245.9" y="146.4">1</text>
<text x="245.9" y="145.1">2</text>
<text x="60.8" y="153.3">1</text>
<text x="64.9" y="151.3" transform="rotate(-90 64.9 151.3)">3</text>
<text x="64.9" y="156.6" transform="rotate(-90 64.9 156.6)">2</text>
<text x="101.9" y="158" transform="rotate(-90 101.9 158)">2</text>
<text x="106" y="158" transform="rotate(-90 106 158)">2</text>
<text x="236.3" y="156.6" transform="rotate(-90 236.3 156.6)">2</text>
<text x="239.1" y="156.6" transform="rotate(-90 239.1 156.6)">2</text>
<text x="273.7" y="197.3">+86-755-27571591</text>
<text x="235.3" y="198.6">Title</text>
<text x="235.5" y="203">Size</text>
<text x="239.6" y="202.9">Document Number</text>
<text x="266.1" y="202.9">Drawn</text>
<text x="280.8" y="202.7">Rev</text>
<text x="235.6" y="206.9">Date:</text>
<text x="236.6" y="204.8">C</text>
<text x="242.1" y="206.9">Thursday, May 25, 2023</text>
<text x="266.1" y="206.9">Sheet</text>
<text x="272.4" y="206.9">3</text>
<text x="276.8" y="206.9">of</text>
<text x="281.1" y="206.9">9</text>
<text x="281.9" y="204.3">1</text>
</g>
<g font-size="1.2" fill="#000080">
<text x="123.9" y="11.9" transform="rotate(-90 123.9 11.9)">R45</text>
<text x="123.9" y="15.9" transform="rotate(-90 123.9 15.9)">10K</text>
<text x="107.5" y="20.2" transform="rotate(-90 107.5 20.2)">R42</text>
<text x="110.2" y="20.2" transform="rotate(-90 110.2 20.2)">R43</text>
<text x="124.2" y="19">Q4</text>
<text x="124.2" y="20.3">2SK3018</text>
<text x="107.5" y="24.1" transform="rotate(-90 107.5 24.1)">10K</text>
<text x="110.2" y="24.1" transform="rotate(-90 110.2 24.1)">10K</text>
<text x="117.3" y="29.9">D15</text>
<text x="147.3" y="25.3">J6</text>
<text x="235.3" y="28.6">R41</text>
<text x="235.3" y="29.9">100R</text>
<text x="244.8" y="26.5">SW1</text>
<text x="117.3" y="31.3">B5819W</text>
<text x="133.5" y="34" transform="rotate(-90 133.5 34)">ED6</text>
<text x="137.7" y="34" transform="rotate(-90 137.7 34)">ED7</text>
<text x="146.1" y="32.7">DEBUG</text>
<text x="133.5" y="42" transform="rotate(-90 133.5 42)">ESD5451N</text>
<text x="137.7" y="42" transform="rotate(-90 137.7 42)">ESD5451N</text>
<text x="246.2" y="60.8">SW2</text>
<text x="25.4" y="76.6">CON4</text>
<text x="25.4" y="87.5">KEY</text>
<text x="44.6" y="95.8">ESD5451N</text>
<text x="45.4" y="94.4">ED8</text>
<text x="54" y="94.4" transform="rotate(-90 54 94.4)">ED5</text>
<text x="222.9" y="98.5">R50</text>
<text x="235.3" y="98.5">100R</text>
<text x="249" y="96.4">SW3</text>
<text x="54" y="102.3" transform="rotate(-90 54 102.3)">ESD5451N</text>
<text x="47.4" y="143.8">R52</text>
<text x="54.2" y="143.8">2K</text>
<text x="66.3" y="140.7" transform="rotate(-90 66.3 140.7)">10K R51</text>
<text x="73.4" y="142.4">U6</text>
<text x="76.2" y="142.4">SN75176B</text>
<text x="113.2" y="141.7">P3</text>
<text x="247.6" y="143.1">P4</text>
<text x="47.4" y="147.9">R56</text>
<text x="54.2" y="147.9">22R</text>
<text x="94" y="145.2">R53</text>
<text x="98.1" y="145.2">120R</text>
<text x="190" y="147.9">R25</text>
<text x="194.1" y="147.9">2K</text>
<text x="229.8" y="145.2">R55</text>
<text x="233.9" y="145.2">120R</text>
<text x="247.6" y="149.3">CAN</text>
<text x="48.7" y="153.4">R57</text>
<text x="48.7" y="150.6">R47</text>
<text x="54.2" y="153.4">10K</text>
<text x="54.2" y="150.6">NC</text>
<text x="66.4" y="153.4">Q5</text>
<text x="66.4" y="154.6">2N3904</text>
<text x="91" y="153.2" transform="rotate(-90 91 153.2)">C80</text>
<text x="100.6" y="152.7" transform="rotate(-90 100.6 152.7)">ED12</text>
<text x="104.7" y="152.7" transform="rotate(-90 104.7 152.7)">ED13</text>
<text x="113.2" y="152.8">RS485</text>
<text x="188.4" y="153.9" transform="rotate(-90 188.4 153.9)">R1</text>
<text x="202.1" y="151.8" transform="rotate(-90 202.1 151.8)">C82</text>
<text x="204.8" y="151.8" transform="rotate(-90 204.8 151.8)">C81</text>
<text x="210.5" y="150.6">U7</text>
<text x="214.7" y="150.6">MCP2551</text>
<text x="226.8" y="155.2" transform="rotate(-90 226.8 155.2)">0R R58</text>
<text x="235" y="151.3" transform="rotate(-90 235 151.3)">ED11</text>
<text x="241.9" y="151.3" transform="rotate(-90 241.9 151.3)">ED14</text>
<text x="41.7" y="158.7" transform="rotate(-90 41.7 158.7)">R59</text>
<text x="60.8" y="161.3" transform="rotate(-90 60.8 161.3)">51K</text>
<text x="60.8" y="157.3" transform="rotate(-90 60.8 157.3)">R60</text>
<text x="91" y="158.5" transform="rotate(-90 91 158.5)">0.1UF</text>
<text x="100.6" y="159.9" transform="rotate(-90 100.6 159.9)">ESD5451N</text>
<text x="104.7" y="159.9" transform="rotate(-90 104.7 159.9)">ESD5451N</text>
<text x="191.1" y="156.2" transform="rotate(-90 191.1 156.2)">5.1K</text>
<text x="202.1" y="156.9" transform="rotate(-90 202.1 156.9)">4.7uF</text>
<text x="204.8" y="157.2" transform="rotate(-90 204.8 157.2)">0.1UF</text>
<text x="235" y="158.5" transform="rotate(-90 235 158.5)">ESD5451N</text>
<text x="241.9" y="158.5" transform="rotate(-90 241.9 158.5)">ESD5451N</text>
<text x="41.7" y="163.1" transform="rotate(-90 41.7 163.1)">5.1K</text>
</g>
<g font-size="1.2" fill="#f00">
<text x="86.4" y="27.7">UART2_RX_M0_DEBUG</text>
<text x="86.4" y="29.1">UART2_TX_M0_DEBUG</text>
<text x="199.3" y="29.3">SARADC_VIN0_KEY/RECOVERY</text>
<text x="207.1" y="63.4">RK809_PWRON</text>
<text x="38.4" y="82.6">RESETn</text>
<text x="56.4" y="81.2">RK809_PWRON</text>
<text x="38.2" y="85.3">PWM3_IR</text>
<text x="210.5" y="99.1">RESETn</text>
<text x="242.4" y="98.5">RESERT</text>
<text x="103.8" y="143.6">RS485_B</text>
<text x="103.8" y="146.3">RS485_A</text>
<text x="239.6" y="146.5">CANL</text>
<text x="239.6" y="145.1">CANH</text>
</g>
<g font-size="1.2" fill="#004080">
<text x="146.8" y="28">1</text>
<text x="146.8" y="29.4">2</text>
<text x="146.8" y="30.7">3</text>
<text x="28.2" y="78.7">1</text>
<text x="28.2" y="80.1">2</text>
<text x="28.2" y="81.5">3</text>
<text x="28.2" y="82.9">4</text>
<text x="28.2" y="84.2">5</text>
<text x="28.2" y="85.6">6</text>
<text x="74.1" y="144.6">R</text>
<text x="74.1" y="146">/RE</text>
<text x="74.1" y="147.3">DE</text>
<text x="74.1" y="148.7">D</text>
<text x="79.6" y="148.7">GND</text>
<text x="79.8" y="144.6">VCC</text>
<text x="81.5" y="147.3">A</text>
<text x="81.5" y="146">B</text>
<text x="113.9" y="147.3">1</text>
<text x="113.9" y="144.6">2</text>
<text x="211.2" y="144.6">TXD</text>
<text x="211.2" y="146">VSS</text>
<text x="211.2" y="147.3">VDD</text>
<text x="211.2" y="148.7">RXD</text>
<text x="216" y="146">CANH</text>
<text x="216.2" y="148.7">VREF</text>
<text x="216.2" y="147.3">CANL</text>
<text x="217.8" y="144.6">RS</text>
<text x="113.9" y="150.1">3</text>
</g>
<text font-size="1.2" fill="#004000" x="55.9" y="84.1">SARADC_VIN0_KEY/RECOVERY</text>
<g font-size="1.2" fill="#00f">
<text x="23.5" y="144.3">UART0_RX/PWM1_M0</text>
<text x="23.6" y="148.4">UART0_TX/GPIO0_C1</text>
<text x="168.7" y="148.4">CAN1_RX_M1/GPIO4_C2_d</text>
<text x="177" y="144.3">CAN1_TX_M1/GPIO4_C3_d</text>
<text x="26.5" y="153.9">LCD1_BL_PWM5</text>
</g>
<g font-size="1.1">
<text x="256.2" y="197.2">BaoAn District,Shenzhen China</text>
<text x="256.2" y="195.9">Room702-710, XinAn Business Building, 45Zone,</text>
</g>
<g font-size="1">
<text x="37.8" y="1">5</text>
<text x="92.6" y="1">4</text>
<text x="147.5" y="1">3</text>
<text x="202.4" y="1">2</text>
<text x="257.2" y="1">1</text>
<text x="9.3" y="27.9">D</text>
<text x="285" y="27.9">D</text>
<text x="9.3" y="79.4">C</text>
<text x="285" y="79.4">C</text>
<text x="9.3" y="130.8">B</text>
<text x="285" y="130.8">B</text>
<text x="9.3" y="182.2">A</text>
<text x="285" y="182.2">A</text>
<text x="37.8" y="208.1">5</text>
<text x="92.6" y="208.1">4</text>
<text x="147.5" y="208.1">3</text>
<text x="202.4" y="208.1">2</text>
<text x="257.2" y="208.1">1</text>
</g>
</svg>
